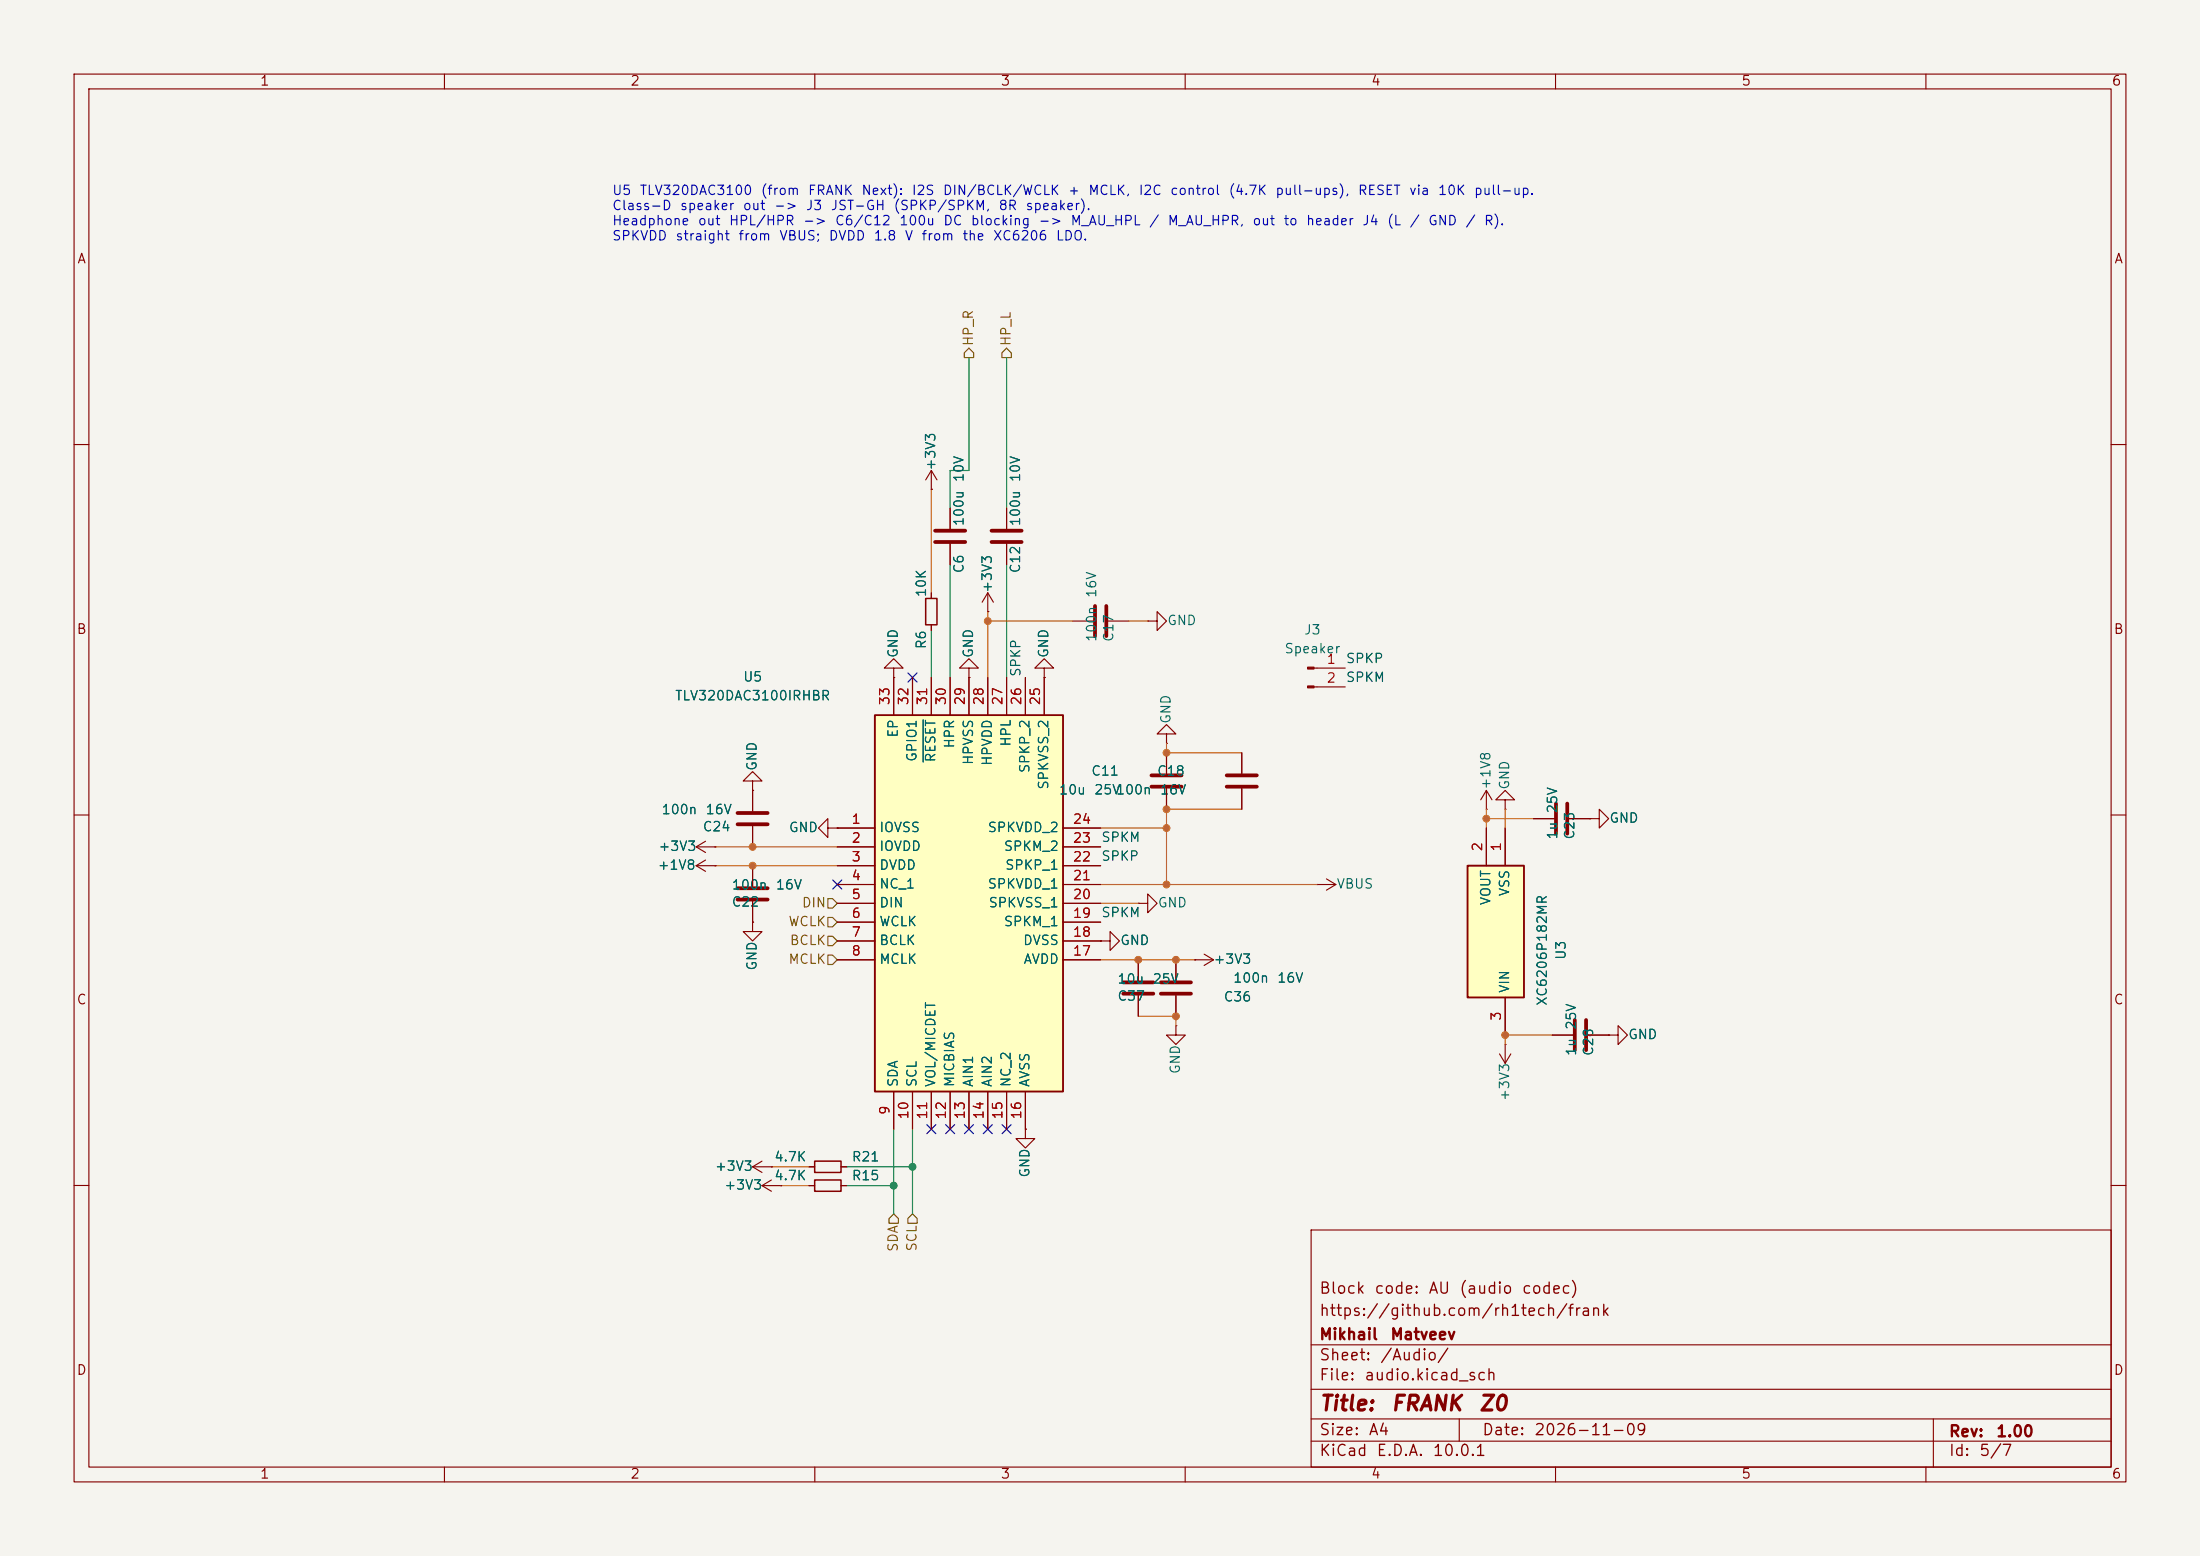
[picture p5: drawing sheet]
<svg xmlns="http://www.w3.org/2000/svg" width="297mm" height="210mm" viewBox="0 0 297 210" stroke-linecap="round" stroke-linejoin="round" font-family="sans-serif">
<path d="M0 0h297v210h-297z" fill="#f5f4ef" stroke="#f5f4ef" stroke-width=".14"/>
<g fill="none" stroke="#840000" stroke-width=".15">
<path d="M10 10h277v190h-277zM12 12h273v186h-273zM60 10v2M110 10v2M160 10v2M210 10v2M260 10v2M10 60h2M285 60h2M10 110h2M94 114.3l1.2 .8M94 114.3h2.5"/>
<path d="M95.2 113.5l-1.2 .8M96.5 114.3h.1M285 110h2M148.6 127h1.3v-1.3l1.2 1.3-1.2 1.3v-1.3M148.6 127h.1M153.7 121.9h1.2v-1.2l1.3 1.2-1.3 1.3v-1.3M153.7 121.9h.1M217.2 139.7h1.2v-1.3l1.3 1.3-1.3 1.3v-1.3M217.2 139.7h.1M202.4 142.2l.8 1.3M203.2 141h.1M203.2 141v2.5"/>
<path d="M204 142.2l-.8 1.3M10 160h2M177 166h108v32h-108zM285 160h2M60 198v2M110 198v2M160 198v2M177 194.5h108M177 191.5h108M177 187.5h108M177 181.5h108M197 191.5v3"/>
<path d="M210 198v2M260 198v2M261 191.5v6.5"/>
</g>
<path d="M198.1 116.8h7.6v17.8h-7.6z" fill="#ffffc2"/>
<path d="M198.1 116.8h7.6v17.8h-7.6z" fill="none" stroke="#840000" stroke-width=".25"/>
<g fill="none" stroke="#840000" stroke-width=".15">
<path d="M125.7 66h.1M125.7 63.5l-.7 1.3M125.7 63.5l.8 1.3M125.7 63.5v2.5M128.3 68.6v2.8M128.3 73.4v2.8M135.9 68.6v2.8M135.9 73.4v2.8M125.7 80v.8M125.7 84.3v.8M130.8 90.2h1.3l-1.3-1.3-1.3 1.3h1.3v1.2M130.8 91.4h.1"/>
<path d="M141 90.2h1.2l-1.2-1.3-1.3 1.3h1.3v1.2M141 91.4h.1M144.8 83.8h2.8M149.6 83.8h2.8M154.9 83.8h1.3v-1.2l1.3 1.2-1.3 1.3v-1.3M154.9 83.8h.1M177.8 119.4h.1M177.8 119.4h2.5M179.1 118.6l1.2 .8M180.3 119.4l-1.2 .7M200.7 111.8v5M203.2 111.8v5"/>
<path d="M207 110.5h2.8M211.8 110.5h2.8M214.6 110.5h1.3v-1.3l1.3 1.3-1.3 1.3v-1.3M214.6 110.5h.1M101.6 124.5v1.2h1.3l-1.3 1.3-1.3-1.3h1.3M101.6 124.5h.1M153.7 129.5v2.8M153.7 134.4v2.8M158.7 138.4v1.3h1.3l-1.3 1.3-1.2-1.3h1.2M158.7 138.4h.1M158.7 129.5v2.8M158.7 134.4v2.8"/>
<path d="M161.3 129.5h.1M161.3 129.5h2.5M162.6 128.8l1.2 .7M163.8 129.5l-1.2 .8M203.2 134.6v5.1"/>
</g>
<path d="M126.2 71.6h4.1M126.2 73.2h4.1M133.9 71.6h4M133.9 73.2h4M147.8 81.8v4.1M149.4 81.8v4.1M210.1 108.5v4M211.6 108.5v4M151.6 132.6h4.1M151.6 134.1h4.1M156.7 132.6h4.1M156.7 134.1h4.1" fill="none" stroke="#840000" stroke-width=".51"/>
<path d="M125 80.8h1.5v3.5h-1.5z" fill="none" stroke="#840000" stroke-width=".2"/>
<path d="M118.1 96.5h25.4v50.8h-25.4z" fill="#ffffc2"/>
<path d="M118.1 96.5h25.4v50.8h-25.4z" fill="none" stroke="#840000" stroke-width=".25"/>
<g fill="none" stroke="#840000" stroke-width=".15">
<path d="M125.7 66h.1M128.3 68.6v2.8M128.3 73.4v2.8M135.9 68.6v2.8M135.9 73.4v2.8M120.6 90.2h1.3l-1.3-1.3-1.2 1.3h1.2v1.2M120.6 91.4h.1M120.6 91.4v5.1M123.2 91.4v5.1M125.7 80v.8M125.7 84.3v.8M125.7 91.4v5.1"/>
<path d="M128.3 91.4v5.1M130.8 91.4h.1M130.8 91.4v5.1M133.3 82.6h.1M133.3 80v2.6M133.3 91.4v5.1M133.3 80l-.7 1.3M133.3 80l.8 1.3M135.9 91.4v5.1M138.4 91.4v5.1M141 91.4h.1M141 91.4v5.1"/>
<path d="M157.5 99.1h1.2l-1.2-1.3-1.3 1.3h1.3v1.2M177.4 90.2h4.2M177.4 92.7h4.2M94 116.8h2.5M94 116.8l1.2 .8M95.2 116.1l-1.2 .7M96.5 116.8h.1M96.5 114.3h.1M101.6 105.4h1.3l-1.3-1.3-1.3 1.3h1.3v1.3M101.6 106.7h.1M101.6 106.7v2.8M101.6 111.5v2.8"/>
<path d="M101.6 116.8v2.8M111.8 111.8v-1.3l-1.3 1.3 1.3 1.2v-1.2h1.2M113 111.8h.1M113 111.8h5.1M113 114.3h5.1M113 116.8h5.1M113 119.4h5.1M143.5 111.8h5.1M143.5 114.3h5.1M143.5 116.8h5.1M143.5 119.4h5.1M157.5 100.3h.1"/>
<path d="M157.5 101.6v2.8M157.5 106.4v2.8M167.6 101.6v2.8M167.6 106.4v2.8M200.7 109.2h.1M200.7 106.7l-.8 1.3M200.7 106.7l.7 1.3M200.7 106.7v2.5M200.7 111.8v5M203.2 108h1.3l-1.3-1.3-1.3 1.3h1.3v1.2M203.2 109.2h.1M203.2 111.8v5"/>
<path d="M207 110.5h2.8M211.8 110.5h2.8M214.6 110.5h.1M101.6 124.5h.1M101.6 121.7v2.8M113 121.9h5.1M113 124.5h5.1M113 127h5.1M113 129.5h5.1M143.5 121.9h5.1M143.5 124.5h5.1M143.5 127h5.1"/>
<path d="M143.5 129.5h5.1M148.6 127h.1M153.7 129.5v2.8M153.7 134.4v2.8M158.7 129.5v2.8M158.7 134.4v2.8M161.3 129.5h.1M203.2 134.6v5.1M209.5 139.7h2.8M214.4 139.7h2.8M217.2 139.7h.1M101.6 157.5h2.5"/>
<path d="M101.6 157.5l1.3 .7M102.9 156.7l-1.3 .8M104.1 157.5h.1M104.1 159.3l-1.2 .7M109.2 157.5h.8M113.5 157.5h.8M120.6 147.3v5.1M123.2 147.3v5.1M125.7 147.3v5.1M128.3 147.3v5.1M130.8 147.3v5.1M133.3 147.3v5.1"/>
<path d="M135.9 147.3v5.1M138.4 152.4v1.3h1.3l-1.3 1.2-1.2-1.2h1.2M138.4 152.4h.1M138.4 147.3v5.1M102.9 160h2.5M102.9 160l1.2 .8M105.4 160h.1M109.2 160h.8M113.5 160h.8"/>
</g>
<path d="M124.6 97.2v5.6" fill="none" stroke="#006464" stroke-width=".15"/>
<path d="M99.6 119.9h4M99.6 111.3h4M99.6 109.7h4M155.4 106.2h4.1M155.4 104.6h4.1M165.6 106.2h4.1M165.6 104.6h4.1M99.6 121.4h4M212.6 137.7v4M214.1 137.7v4" fill="none" stroke="#840000" stroke-width=".51"/>
<path d="M110 156.7h3.5v1.5h-3.5zM110 159.3h3.5v1.5h-3.5z" fill="none" stroke="#840000" stroke-width=".2"/>
<g fill="#840000" stroke="#840000" stroke-width=".15">
<path d="M176.5 90h.9v.3h-.9z"/>
<path d="M176.5 92.6h.9v.2h-.9z"/>
</g>
<path d="M130.8 47l.6 .6v.7h-1.2v-.7zM135.9 47l.6 .6v.7h-1.2v-.7zM111.8 121.3h.6l.6 .6-.6 .7h-.6zM111.8 123.8h.6l.6 .7-.6 .6h-.6zM111.8 128.9h.6l.6 .6-.6 .7h-.6zM111.8 126.4h.6l.6 .6-.6 .6h-.6zM120.6 163.8l.7 .7v.6h-1.3v-.6zM123.2 163.8l.6 .7v.6h-1.2v-.6z" fill="none" stroke="#725600" stroke-width=".15"/>
<path d="M130.8 48.3v15.2h-2.5v5.1M135.9 48.3v20.3M128.3 76.2v15.2M135.9 76.2v15.2M125.7 85.1v6.3M114.3 157.5h8.9M120.6 152.4v11.4M123.2 152.4v11.4M114.3 160h6.3" fill="none" stroke="#009600" stroke-width=".15"/>
<g fill="none" stroke="#c60" stroke-width=".15">
<path d="M125.7 66v14M133.3 82.6v8.8M133.3 83.8h11.5M152.4 83.8h2.5M96.5 114.3h16.5M96.5 116.8h16.5M148.6 119.4h29.2M148.6 111.8h8.9M157.5 100.3v1.3h10.1M167.6 109.2h-10.1v10.2M200.7 110.5h6.3M200.7 109.2v2.6"/>
<path d="M203.2 109.2v2.6M148.6 121.9h5.1M148.6 129.5h12.7M153.7 137.2h5v1.2M209.5 139.7h-6.3v1.3M104.1 157.5h5.1M105.4 160h3.8"/>
</g>
<g fill="none" stroke="#000084" stroke-width=".15">
<path d="M122.6 90.8l1.2 1.2M123.8 90.8l-1.2 1.2M112.4 118.8l1.2 1.2M113.6 118.8l-1.2 1.2M125.1 151.8l1.2 1.2M126.3 151.8l-1.2 1.2M127.7 151.8l1.2 1.2M128.9 151.8l-1.2 1.2M130.2 151.8l1.2 1.2M131.4 151.8l-1.2 1.2M132.7 151.8l1.3 1.2M134 151.8l-1.3 1.2"/>
<path d="M135.3 151.8l1.2 1.2M136.5 151.8l-1.2 1.2"/>
</g>
<g fill="#c60" stroke="#c60" stroke-width=".14">
<circle cx="133.3" cy="83.8" r=".46"/>
<circle cx="157.5" cy="101.6" r=".46"/>
<circle cx="157.5" cy="109.2" r=".46"/>
<circle cx="101.6" cy="114.3" r=".46"/>
<circle cx="101.6" cy="116.8" r=".46"/>
<circle cx="158.7" cy="129.5" r=".46"/>
<circle cx="158.7" cy="137.2" r=".46"/>
<circle cx="153.7" cy="129.5" r=".46"/>
<circle cx="200.7" cy="110.5" r=".46"/>
<circle cx="157.5" cy="111.8" r=".46"/>
<circle cx="157.5" cy="119.4" r=".46"/>
<circle cx="203.2" cy="139.7" r=".46"/>
</g>
<g fill="#009600" stroke="#009600" stroke-width=".14">
<circle cx="123.2" cy="157.5" r=".46"/>
<circle cx="120.6" cy="160" r=".46"/>
</g>
<g font-size="2" fill="#840000">
<text x="178" y="190.9">Title:</text>
<text x="187.7" y="190.9">FRANK</text>
<text x="199.5" y="190.9">Z0</text>
</g>
<g font-size="1.5" fill="#840000">
<text x="178" y="178">https://github.com/rh1tech/frank</text>
<text x="178" y="175">Block</text>
<text x="185.4" y="175">code:</text>
<text x="192.7" y="175">AU</text>
<text x="196.9" y="175">(audio</text>
<text x="205.3" y="175">codec)</text>
<text x="178" y="184">Sheet:</text>
<text x="178" y="181.2">Mikhail</text>
<text x="186.2" y="184">/Audio/</text>
<text x="187.6" y="181.2">Matveev</text>
<text x="178" y="186.7">File:</text>
<text x="184.1" y="186.7">audio.kicad_sch</text>
<text x="178" y="196.9">KiCad</text>
<text x="178" y="194.1">Size:</text>
<text x="184.7" y="194.1">A4</text>
<text x="185.7" y="196.9">E.D.A.</text>
<text x="193.3" y="196.9">10.0.1</text>
<text x="200" y="194.1">Date:</text>
<text x="207" y="194.1">2026-11-09</text>
<text x="263" y="194.3">Rev:</text>
<text x="263" y="196.9">Id:</text>
<text x="267.1" y="196.9">5/7</text>
<text x="269.4" y="194.3">1.00</text>
</g>
<g font-size="1.3" fill="#840000">
<text x="35" y="11.9">1</text>
<text x="85" y="11.9">2</text>
<text x="135" y="11.9">3</text>
<text x="185" y="11.9">4</text>
<text x="235" y="11.9">5</text>
<text x="285" y="11.9">6</text>
<text x="10.3" y="35.9">A</text>
<text x="285.3" y="35.9">A</text>
<text x="10.3" y="85.9">B</text>
<text x="285.3" y="85.9">B</text>
<text x="10.3" y="135.9">C</text>
<text x="285.3" y="135.9">C</text>
<text x="10.3" y="185.9">D</text>
<text x="285.3" y="185.9">D</text>
<text x="35" y="199.9">1</text>
<text x="85" y="199.9">2</text>
<text x="135" y="199.9">3</text>
<text x="185" y="199.9">4</text>
<text x="235" y="199.9">5</text>
<text x="285" y="199.9">6</text>
</g>
<g font-size="1.3" fill="#0000c2">
<text x="82.5" y="26.6">U5</text>
<text x="82.5" y="28.7">Class-D</text>
<text x="86.3" y="26.6">TLV320DAC3100</text>
<text x="91.7" y="28.7">speaker</text>
<text x="100.2" y="28.7">out</text>
<text x="102.6" y="26.6">(from</text>
<text x="104.4" y="28.7">-&gt;</text>
<text x="108.7" y="28.7">J3</text>
<text x="109" y="26.6">FRANK</text>
<text x="112" y="28.7">JST-GH</text>
<text x="116.2" y="26.6">Next):</text>
<text x="120.5" y="28.7">(SPKP/SPKM,</text>
<text x="123" y="26.6">I2S</text>
<text x="127.2" y="26.6">DIN/BCLK/WCLK</text>
<text x="134.7" y="28.7">8R</text>
<text x="138.4" y="28.7">speaker).</text>
<text x="144.1" y="26.6">+</text>
<text x="146.8" y="26.6">MCLK,</text>
<text x="153.6" y="26.6">I2C</text>
<text x="157.9" y="26.6">control</text>
<text x="165.8" y="26.6">(4.7K</text>
<text x="172.1" y="26.6">pull-ups),</text>
<text x="183.2" y="26.6">RESET</text>
<text x="190.1" y="26.6">via</text>
<text x="194" y="26.6">10K</text>
<text x="198.9" y="26.6">pull-up.</text>
<text x="82.5" y="30.7">Headphone</text>
<text x="82.5" y="32.8">SPKVDD</text>
<text x="91.1" y="32.8">straight</text>
<text x="94.1" y="30.7">out</text>
<text x="98.3" y="30.7">HPL/HPR</text>
<text x="99.6" y="32.8">from</text>
<text x="105.1" y="32.8">VBUS;</text>
<text x="108.3" y="30.7">-&gt;</text>
<text x="111.8" y="32.8">DVDD</text>
<text x="112.6" y="30.7">C6/C12</text>
<text x="117.9" y="32.8">1.8</text>
<text x="121.3" y="30.7">100u</text>
<text x="122.1" y="32.8">V</text>
<text x="124.3" y="32.8">from</text>
<text x="127.3" y="30.7">DC</text>
<text x="129.8" y="32.8">the</text>
<text x="131" y="30.7">blocking</text>
<text x="134" y="32.8">XC6206</text>
<text x="140.1" y="30.7">-&gt;</text>
<text x="142.5" y="32.8">LDO.</text>
<text x="144.4" y="30.7">M_AU_HPL</text>
<text x="155" y="30.7">/</text>
<text x="157.5" y="30.7">M_AU_HPR,</text>
<text x="169" y="30.7">out</text>
<text x="173.2" y="30.7">to</text>
<text x="176.2" y="30.7">header</text>
<text x="183.8" y="30.7">J4</text>
<text x="187.2" y="30.7">(L</text>
<text x="190.2" y="30.7">/</text>
<text x="192.7" y="30.7">GND</text>
<text x="197.7" y="30.7">/</text>
<text x="200.2" y="30.7">R).</text>
</g>
<g font-size="1.3" fill="#725600">
<text x="131.7" y="46.8" transform="rotate(-90 131.7 46.8)">HP_R</text>
<text x="136.8" y="46.8" transform="rotate(-90 136.8 46.8)">HP_L</text>
<text x="106.3" y="125.3">WCLK</text>
<text x="108.2" y="122.8">DIN</text>
<text x="106.3" y="130.4">MCLK</text>
<text x="106.5" y="127.9">BCLK</text>
<text x="121.5" y="169.1" transform="rotate(-90 121.5 169.1)">SDA</text>
<text x="124.1" y="169" transform="rotate(-90 124.1 169)">SCL</text>
</g>
<g font-size="1.3" fill="#006464">
<text x="126.6" y="63.6" transform="rotate(-90 126.6 63.6)">+3V3</text>
<text x="130.4" y="65.2" transform="rotate(-90 130.4 65.2)">10V</text>
<text x="138" y="65.2" transform="rotate(-90 138 65.2)">10V</text>
<text x="130.4" y="71.1" transform="rotate(-90 130.4 71.1)">100u</text>
<text x="138" y="71.1" transform="rotate(-90 138 71.1)">100u</text>
<text x="130.4" y="77.5" transform="rotate(-90 130.4 77.5)">C6</text>
<text x="138" y="77.5" transform="rotate(-90 138 77.5)">C12</text>
<text x="125.3" y="80.7" transform="rotate(-90 125.3 80.7)">10K</text>
<text x="134.2" y="80.1" transform="rotate(-90 134.2 80.1)">+3V3</text>
<text x="148.3" y="80.8" transform="rotate(-90 148.3 80.8)">16V</text>
<text x="121.5" y="88.9" transform="rotate(-90 121.5 88.9)">GND</text>
<text x="125.3" y="87.7" transform="rotate(-90 125.3 87.7)">R6</text>
<text x="131.7" y="88.9" transform="rotate(-90 131.7 88.9)">GND</text>
<text x="141.8" y="88.9" transform="rotate(-90 141.8 88.9)">GND</text>
<text x="148.3" y="86.7" transform="rotate(-90 148.3 86.7)">100n</text>
<text x="150.6" y="86.7" transform="rotate(-90 150.6 86.7)">C17</text>
<text x="157.5" y="84.7">GND</text>
<text x="173.3" y="88.5">Speaker</text>
<text x="176" y="86">J3</text>
<text x="91" y="94.8">TLV320DAC3100IRHBR</text>
<text x="100.2" y="92.3">U5</text>
<text x="121.5" y="99.7" transform="rotate(-90 121.5 99.7)">EP</text>
<text x="129.1" y="101.1" transform="rotate(-90 129.1 101.1)">HPR</text>
<text x="136.8" y="100.9" transform="rotate(-90 136.8 100.9)">HPL</text>
<text x="158.3" y="97.8" transform="rotate(-90 158.3 97.8)">GND</text>
<text x="102.5" y="104.1" transform="rotate(-90 102.5 104.1)">GND</text>
<text x="124.1" y="102.9" transform="rotate(-90 124.1 102.9)">GPIO1</text>
<text x="126.6" y="103" transform="rotate(-90 126.6 103)">RESET</text>
<text x="131.7" y="103.3" transform="rotate(-90 131.7 103.3)">HPVSS</text>
<text x="134.2" y="103.5" transform="rotate(-90 134.2 103.5)">HPVDD</text>
<text x="139.3" y="104.4" transform="rotate(-90 139.3 104.4)">SPKP_2</text>
<text x="141.8" y="106.7" transform="rotate(-90 141.8 106.7)">SPKVSS_2</text>
<text x="142.9" y="107.5">10u</text>
<text x="147.2" y="105">C11</text>
<text x="147.6" y="107.5">25V</text>
<text x="150.6" y="107.5">100n</text>
<text x="156.1" y="105">C18</text>
<text x="156.5" y="107.5">16V</text>
<text x="201.5" y="106.7" transform="rotate(-90 201.5 106.7)">+1V8</text>
<text x="204.1" y="106.7" transform="rotate(-90 204.1 106.7)">GND</text>
<text x="89.2" y="110.2">100n</text>
<text x="94.8" y="112.5">C24</text>
<text x="95.2" y="110.2">16V</text>
<text x="106.4" y="112.6">GND</text>
<text x="118.6" y="112.6">IOVSS</text>
<text x="133.2" y="112.6">SPKVDD_2</text>
<text x="210.5" y="113.4" transform="rotate(-90 210.5 113.4)">1u</text>
<text x="210.5" y="109.9" transform="rotate(-90 210.5 109.9)">25V</text>
<text x="212.9" y="113.4" transform="rotate(-90 212.9 113.4)">C23</text>
<text x="217.2" y="111.4">GND</text>
<text x="88.7" y="117.7">+1V8</text>
<text x="88.8" y="115.2">+3V3</text>
<text x="118.6" y="115.2">IOVDD</text>
<text x="118.6" y="117.7">DVDD</text>
<text x="135.4" y="115.2">SPKM_2</text>
<text x="135.6" y="117.7">SPKP_1</text>
<text x="98.7" y="120.4">100n</text>
<text x="98.7" y="122.7">C22</text>
<text x="104.6" y="120.4">16V</text>
<text x="118.6" y="120.2">NC_1</text>
<text x="118.6" y="122.8">DIN</text>
<text x="118.6" y="125.3">WCLK</text>
<text x="133.2" y="120.2">SPKVDD_1</text>
<text x="133.4" y="122.8">SPKVSS_1</text>
<text x="135.4" y="125.3">SPKM_1</text>
<text x="156.2" y="122.8">GND</text>
<text x="180.3" y="120.2">VBUS</text>
<text x="201.5" y="122.3" transform="rotate(-90 201.5 122.3)">VOUT</text>
<text x="204.1" y="121.1" transform="rotate(-90 204.1 121.1)">VSS</text>
<text x="102.5" y="131.1" transform="rotate(-90 102.5 131.1)">GND</text>
<text x="118.6" y="127.9">BCLK</text>
<text x="118.6" y="130.4">MCLK</text>
<text x="138" y="127.9">DVSS</text>
<text x="138.1" y="130.4">AVDD</text>
<text x="151.1" y="127.9">GND</text>
<text x="163.7" y="130.4">+3V3</text>
<text x="211.7" y="129.6" transform="rotate(-90 211.7 129.6)">U3</text>
<text x="150.8" y="135.4">C37</text>
<text x="150.8" y="133.1">10u</text>
<text x="155.5" y="133.1">25V</text>
<text x="165.1" y="135.5">C36</text>
<text x="166.4" y="132.9">100n</text>
<text x="172.3" y="132.9">16V</text>
<text x="204.1" y="134.1" transform="rotate(-90 204.1 134.1)">VIN</text>
<text x="209.1" y="135.8" transform="rotate(-90 209.1 135.8)">XC6206P182MR</text>
<text x="213.1" y="142.6" transform="rotate(-90 213.1 142.6)">1u</text>
<text x="213.1" y="139.1" transform="rotate(-90 213.1 139.1)">25V</text>
<text x="215.4" y="142.6" transform="rotate(-90 215.4 142.6)">C28</text>
<text x="219.7" y="140.6">GND</text>
<text x="121.5" y="146.8" transform="rotate(-90 121.5 146.8)">SDA</text>
<text x="124.1" y="146.8" transform="rotate(-90 124.1 146.8)">SCL</text>
<text x="126.6" y="146.8" transform="rotate(-90 126.6 146.8)">VOL/MICDET</text>
<text x="129.1" y="146.8" transform="rotate(-90 129.1 146.8)">MICBIAS</text>
<text x="131.7" y="146.8" transform="rotate(-90 131.7 146.8)">AIN1</text>
<text x="134.2" y="146.8" transform="rotate(-90 134.2 146.8)">AIN2</text>
<text x="136.8" y="146.8" transform="rotate(-90 136.8 146.8)">NC_2</text>
<text x="139.3" y="146.8" transform="rotate(-90 139.3 146.8)">AVSS</text>
<text x="159.6" y="145.1" transform="rotate(-90 159.6 145.1)">GND</text>
<text x="204.1" y="148.7" transform="rotate(-90 204.1 148.7)">+3V3</text>
<text x="96.4" y="158.3">+3V3</text>
<text x="97.7" y="160.9">+3V3</text>
<text x="104.4" y="157.1">4.7K</text>
<text x="104.4" y="159.6">4.7K</text>
<text x="114.9" y="157.1">R21</text>
<text x="114.9" y="159.6">R15</text>
<text x="139.3" y="159" transform="rotate(-90 139.3 159)">GND</text>
</g>
<g font-size="1.3" fill="#a90000">
<text x="179" y="89.9">1</text>
<text x="120.4" y="95.3" transform="rotate(-90 120.4 95.3)">33</text>
<text x="122.9" y="95.3" transform="rotate(-90 122.9 95.3)">32</text>
<text x="125.5" y="95.3" transform="rotate(-90 125.5 95.3)">31</text>
<text x="128" y="95.3" transform="rotate(-90 128 95.3)">30</text>
<text x="130.6" y="95.3" transform="rotate(-90 130.6 95.3)">29</text>
<text x="133.1" y="95.3" transform="rotate(-90 133.1 95.3)">28</text>
<text x="135.6" y="95.3" transform="rotate(-90 135.6 95.3)">27</text>
<text x="138.2" y="95.3" transform="rotate(-90 138.2 95.3)">26</text>
<text x="140.7" y="95.3" transform="rotate(-90 140.7 95.3)">25</text>
<text x="179" y="92.5">2</text>
<text x="114.9" y="111.5">1</text>
<text x="144.7" y="111.5">24</text>
<text x="114.9" y="114">2</text>
<text x="114.9" y="116.6">3</text>
<text x="114.9" y="119.1">4</text>
<text x="144.7" y="119.1">21</text>
<text x="144.7" y="116.6">22</text>
<text x="144.7" y="114">23</text>
<text x="200.4" y="115" transform="rotate(-90 200.4 115)">2</text>
<text x="202.9" y="115" transform="rotate(-90 202.9 115)">1</text>
<text x="114.9" y="121.7">5</text>
<text x="114.9" y="124.2">6</text>
<text x="144.7" y="124.2">19</text>
<text x="144.7" y="121.7">20</text>
<text x="114.9" y="126.7">7</text>
<text x="114.9" y="129.3">8</text>
<text x="144.7" y="129.3">17</text>
<text x="144.7" y="126.7">18</text>
<text x="202.9" y="137.9" transform="rotate(-90 202.9 137.9)">3</text>
<text x="120.4" y="150.6" transform="rotate(-90 120.4 150.6)">9</text>
<text x="122.9" y="151.2" transform="rotate(-90 122.9 151.2)">10</text>
<text x="125.5" y="151.2" transform="rotate(-90 125.5 151.2)">11</text>
<text x="128" y="151.2" transform="rotate(-90 128 151.2)">12</text>
<text x="130.6" y="151.2" transform="rotate(-90 130.6 151.2)">13</text>
<text x="133.1" y="151.2" transform="rotate(-90 133.1 151.2)">14</text>
<text x="135.6" y="151.2" transform="rotate(-90 135.6 151.2)">15</text>
<text x="138.2" y="151.2" transform="rotate(-90 138.2 151.2)">16</text>
</g>
<g font-size="1.3" fill="#0f0f0f">
<text x="181.6" y="89.8">SPKP</text>
<text x="138.1" y="91.4" transform="rotate(-90 138.1 91.4)">SPKP</text>
<text x="181.6" y="92.4">SPKM</text>
<text x="148.6" y="114">SPKM</text>
<text x="148.6" y="116.5">SPKP</text>
<text x="148.6" y="124.1">SPKM</text>
</g>
</svg>
